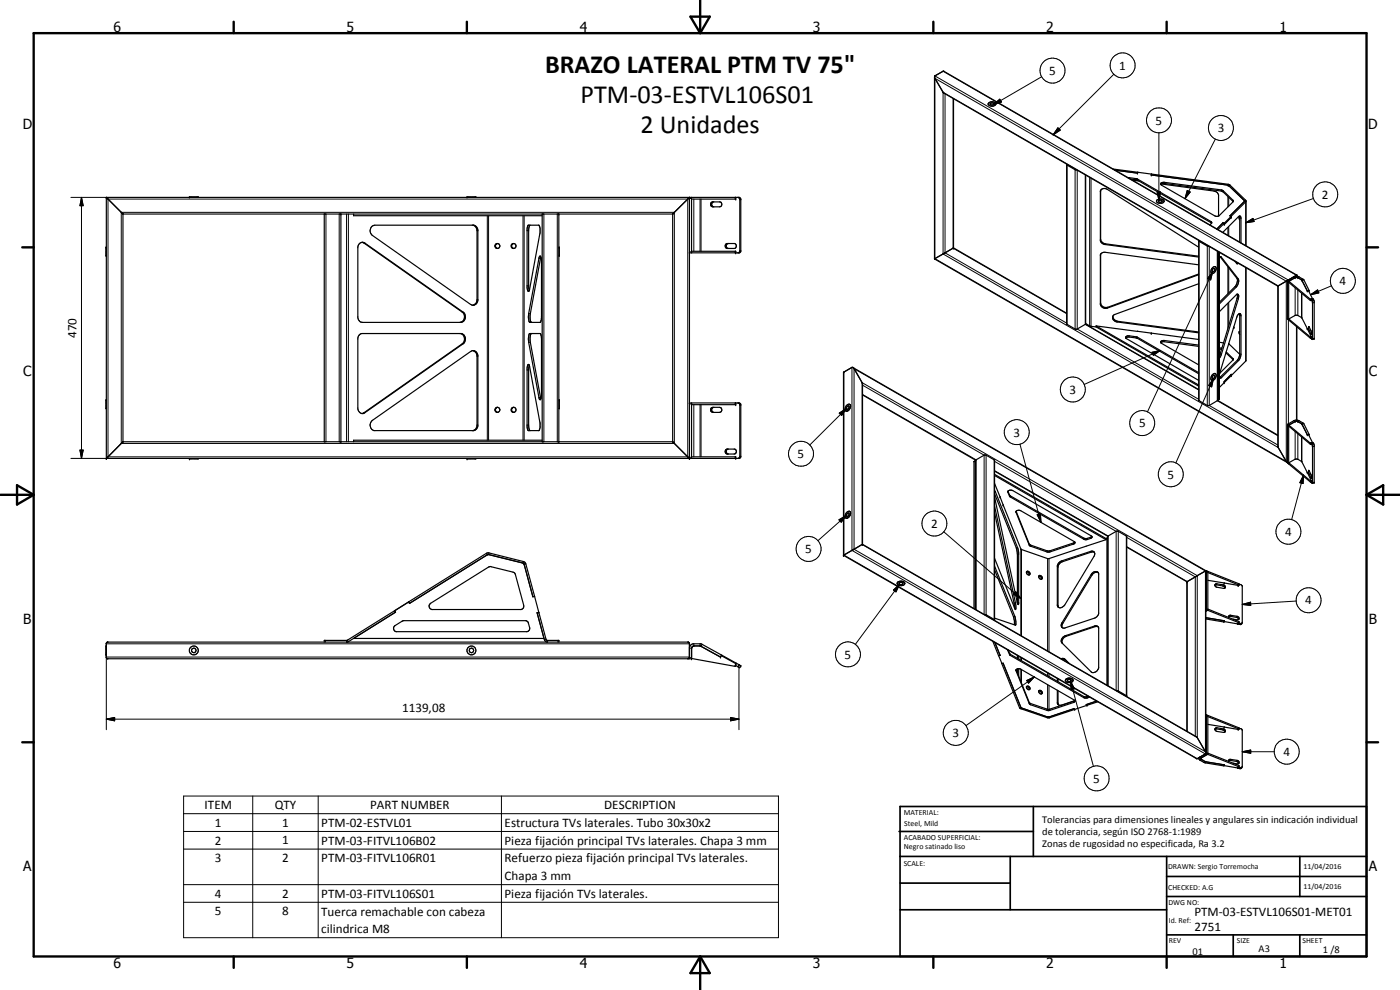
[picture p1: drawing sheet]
<svg xmlns="http://www.w3.org/2000/svg" width="420mm" height="297mm" viewBox="0 0 420 297" stroke-linecap="round" stroke-linejoin="round" font-family="sans-serif">
<g fill="none" stroke="#000" stroke-width=".35">
<path d="M280.5 23.3l2.7 4.6 100.3 58M286.2 29.6v44.8M296.6 31a1.34 1.34 0 0 1 2.3 .3 1.3 1.3 0 0 1-2.3-.2zM297.2 31a.57 .57 0 0 1 .6-.2 .57 .57 0 0 1 .4 .6 .57 .57 0 0 1-.6 .2 .57 .57 0 0 1-.4-.6zM31.9 59.2l5 5v68.4M31.9 59.2l190.1 .1 .3 .4v15.9l-.4 .3h-15M31.9 59.2v78.3M56.8 59.2h2.7M140.2 59.2h2.6M207.5 59.2v16.7M220.8 59.2v.5h-13.3M221.6 59.2l.4 .7v15.3l-.4 .7"/>
<path d="M320.1 49.4l2.6 1.5 .4 .1M320.1 49.3l.1 48M320.2 49.3h-.1M325.8 52.5v44.8M330.3 57.1l-.1 15.2 .4 .6 .7 .4 28.4 3.8M330.3 57.1a1.46 1.46 0 0 1 2-.3l27.4 17.4M330.4 57.1l-.1 14.7 .1 .5 .5 .5 .8 .4 28 3.7M334 50.7l34.6 4.6 .5 .2 4.9 4.8M334.6 51.1l6.8 .8v-.2M338.5 53.3l2.7 .3 22.2 12.9 .3 .3-.6 .7M339.2 53.7l2.2 .4 22.2 12.9M339.9 54.1l1.9 .2"/>
<path d="M341.4 51.7h.1M345.5 52.5l23 3M345.6 52.3l-.1 .2M345.6 52.2l-.1 .3M347.2 60a1.34 1.34 0 0 1 2.2 .5l-.2 .2a1.31 1.31 0 0 1-2.1-.4zM348.3 55l1.1-.3 17.1 2.3 .6 .2 3.1 3.1-4.3 4.4-1 .2-16.3-9.4zM348.4 55.4l1-.4 17.1 2.3 .6 .3 3 2.9M348.5 55.2l16.4 2.3 .4 .3 .4 .7v6.3M368.5 55.5l.2 .1M368.7 55.6l4.8 4.8M31.9 74.2v2.6M36.9 64.2h165"/>
<path d="M97.3 64.2v68.3M102.3 64.2v68.3M106.1 64.2v.5h56.6M108.7 72.7l30 20.9a1.8 1.8 0 0 1-.5 3.1h-29.4l-.7-.2-.7-1.2v-21.2a1.38 1.38 0 0 1 2.1-1.2l29.5 20.7a1.69 1.69 0 0 1 .6 1.9 1.69 1.69 0 0 1-1.6 1.2M111.5 68l1-.4h29.7l.5 .2 .7 1.2v21.2a1.44 1.44 0 0 1-2.1 1.2l-29.5-20.7a1.8 1.8 0 0 1-.3-2.7zM142 67.6a1.68 1.68 0 0 1 1.2 1.6v20.7a1.56 1.56 0 0 1-1.3 1.7M149.1 73.1a.75 .75 0 0 0-.6 .8 .75 .75 0 0 0 .8 .6M149.1 73.1a.75 .75 0 0 1 .9 .6 .75 .75 0 0 1-.7 .8M149.1 73.1a.75 .75 0 0 0-.4 .8 .75 .75 0 0 0 .6 .6M153.8 74.5h.4M153.8 74.4l.4 .1M154 73.1a.75 .75 0 0 1 .8 .6 .75 .75 0 0 1-.6 .8"/>
<path d="M154 73.1a.76 .76 0 0 0-.2 1.3M154 73.1a.76 .76 0 0 0-.6 .6 .76 .76 0 0 0 .4 .8M158.5 67.6h3.2l.4 .9v1.4l-3.4 17.5-.4-.3-.1-.7v-17.7zM159 67.6l-.3 1.4v17.1l.2 1.1M162 76.9a.73 .73 0 0 1 .5 1v18l-.4 .8h-3.1l-.2-.2-.2-1 .1-1.4zM162.3 77.1l-3.2 17.3v1.1l.4 1.2M162.7 64.2v68.3M167.7 64.2v68.3M167.7 74.2v2.6M201.9 64.2l5-5v78.3l-5-5M201.9 64.2v68.3M207.5 75.4h13.3v.5"/>
<path d="M213.4 60.7l2.7-.1a.76 .76 0 0 1 .5 .8 .76 .76 0 0 1-.6 .7l-2.2-.1a.78 .78 0 0 1-.4-1.3zM214.1 60.6a.77 .77 0 0 0-.5 .8 .77 .77 0 0 0 .6 .7M217.8 73.3l.3-.2h2.4a.79 .79 0 0 1 .5 .7 .79 .79 0 0 1-.5 .7h-2.4l-.4-.5zM218.5 73.1l-.2 .1a.8 .8 0 0 0 .2 1.3M280.4 77.7l.1-54.8 2.7-1.5 106 61.1M280.4 77.7l106 61.1-2.9-4.9v-48M280.4 77.7h.1M286.2 74.4l-5.7 3.3M286.2 74.4l33.9 19.6M330.3 76.2l.6-.4 .7-.1 28.1 3.8M330.3 76.2l-.1 15.2a1.68 1.68 0 0 0 2.1 1.1l27.4-10.1M330.4 76.2l-.1 14.7a1.56 1.56 0 0 0 2.1 1.3l27.3-10"/>
<path d="M347.8 60.1h.8a.45 .45 0 0 1-.4 .6 .45 .45 0 0 1-.4-.6zM359.7 72.2l2.6 1.6 .5 .1M359.7 72.3v47.8l2.8 1.6 3-1.6M359.8 72.3h.1M359.8 72.1l-.1 .1M365.5 75.4v44.7M365.7 75.5l-.1 44.4M366 75.7v43.9l-.4 .3M366 77.3l.3-.3 .3 .2 5 6.5 .2 .5-.3 1.1-.5 .8-5 5.1M366.2 77.1l5.1 6.5a2.85 2.85 0 0 1-.5 2.3l-4.8 4.8M367 69.7l4.7-4.7 .5-.1 .2 .6v7.4M367 66.8l.4 .2"/>
<path d="M367 66.9l-1.8 1.8M367 66.8v.1M367.4 67l-1.9 1.9M369.1 64.7v.1M369.1 64.7l.4 .2M369.1 64.8l.4 .1-2.1 2.1M369.5 64.9v.3l-2.1 2.2v-.4M370.6 78.4l.5 .6M371.3 78.8l-.2 .2M371.6 79h-.5M371.9 64.9l.2 7.7M372 65l-.2 .3 .3 .7"/>
<path d="M373.5 60.4l-4.4 4.4M373.5 60.3l-4.4 4.4M374 60.3l-4.5 4.6M374 60.3v13.4M320.2 97.3h.1M325.8 97.3l33.9 19.6M325.8 97.3l-2.6 1.5h-.4l-2.6-1.5M325.8 97.1l1.3 .7 1.9 .3M329 98.1l30.7 17.8M329 97.8l30.7 17.7M329 97.8v.3M329 97.8l12.4 1.6"/>
<path d="M334 94.8l.2 .9 1.2 .7 24.3 3.2M334 94.8a1.29 1.29 0 0 0 1.3 1.8l24.4 3.3M341.4 99.4l18.3 2.5M341.4 99.4h.1M359.7 85.1l-25.2 9.3-.5 .4M363.7 80.6l.3-.4a.65 .65 0 0 1 1 .1 .65 .65 0 0 1-.2 .9l-.2 .5a.65 .65 0 0 1-1 .3 .65 .65 0 0 1-.1-1zM363.9 80.8l.5-.3a.64 .64 0 0 1-.5 1zM364.7 80l.1 .1M366 93.5l5.2-5.2a.53 .53 0 0 1 .6 .2 .53 .53 0 0 1-.1 .7l-5.1 17.1-.6 1.1M370.2 98.2l.1 .1M370.3 98.1l-.1 .5M371.3 88.3v1.3l-5.3 17.2"/>
<path d="M371.9 94.1l.1 12.6-.7 1.4-5.3 5.2M372.1 99.4a.58 .58 0 0 0 0 1M374 80.3v27.8l-8 8.1M386.4 95.7v.1M386.4 95.8l.4 .2M386.4 84.1l-2.9 1.8M386.5 84.1l-.1 11.6M386.7 95.9h.1M386.8 84.4v11.7M386.8 84.8l6.5 5.4h.2v-.5M386.8 84.6l-.1 .1M386.8 96.1l6.5 5.4 .2-.1"/>
<path d="M386.8 84.4l6.5 5.4h.2M388.8 83.3l-1.8 1M388.9 83.3h.4M389.2 82.5l-2.5 1.5M389.2 82.9l-.7 .1-2.1 1.1M389.2 82.5v.4M389.2 98.1v27.9M389.2 82.9l.5 .1 1.6 1 1.6 3.2M389.5 83.3l1.2 .8M389.5 83.3l-.9 .1-1.8 1M390.7 84.1l1.6 3.2M392.3 87.3l.4-.1 1.2 2.4-.4 .1"/>
<path d="M392.8 98l.7 1.3v1.1l-.7-1.6zM392.8 98h.1M392.9 87.2v.3M392.9 87.2l-.6 .1M393.5 89.7l.6-.1 .3 .9v11.2l-.6 .2M393.5 89.7l.4 1.2v11M31.9 120v2.6M107.9 100.5l.6-.4h30a1.75 1.75 0 0 1 1.2 1.4 1.75 1.75 0 0 1-.7 1.7l-29.5 20.6a1.35 1.35 0 0 1-2.1-1.1v-21.3zM138.2 100.1a1.78 1.78 0 0 1 .5 3.1l-30 20.9M141.9 105.2l1 .8 .3 .8v20.8a1.62 1.62 0 0 1-1.2 1.6M158.5 109.4l.4 .4 3.2 17.1v1.4l-.4 .9h-3.2l-.3-1.1v-17.7zM158.9 109.6l-.2 1.1v17.1l.3 1.4"/>
<path d="M158.9 100.2l3.2-.1 .4 .8v18a.73 .73 0 0 1-.5 1l-3.3-17.2-.1-1.2zM159.4 100.1l-.3 2.1 3.2 17.5M167.7 120v2.6M256 110.3l105.9 60.9M258.9 118.5l33.9 19.6M337.9 101.4l.8-.3 2.7 .4 18.3 10.6M348.4 102.8l.8-.3 10.5 1.4M359.7 111.8l-18.3-10.6-2.5-.4-1 .2v.5l21.8 12.6M359.7 103.5l-10.3-1.3-1.1 .3 .3 .5 11.1 6.5M363.8 112.4l.4-.2a.65 .65 0 0 1 .9 .2 .65 .65 0 0 1-.3 .9l-.6 .7a.66 .66 0 0 1-.9-.2 .66 .66 0 0 1 .2-.9zM363.9 112.9l.5-.3a.63 .63 0 0 1 .1 .7 .63 .63 0 0 1-.6 .3zM364.7 112.1h.1"/>
<path d="M365.6 119.9h-.1M366 102.7l1.2 .2M366 104.4l.7 .1M366 104.7l.6 .1M366 112v.4M366 112l5.5-17.6a.48 .48 0 0 1 .7-.3 .48 .48 0 0 1 .2 .6l-.1 12.4-.5 .9-5.3 5.4h-.3l-.2-.3M367.9 105.9l2.2 2.1M368 105.6l2.1 2.1v.2M368.8 103.1l3.3 3.2M369.5 112.7v-.4l-2.1 2.2v.3M370.1 107.9l-4.1 4.1M393.5 101.1h-.2l-6.5-5.4 2.3-1.1 1.6 .7 2.8 5.7v.4"/>
<path d="M393.5 101.4l.4 .5M36.9 132.6l-5 4.9M36.9 132.5h165M56.8 137.5h2.7M111.6 126.3l29.7-20.8a1.39 1.39 0 0 1 2.1 1.1v21.2l-.7 1.2-.5 .2h-29.9a1.78 1.78 0 0 1-.7-2.9zM140.2 137.5h2.6M149.3 122.2a.75 .75 0 0 0-.7 .7 .75 .75 0 0 0 .5 .8M149.3 122.2a.75 .75 0 0 1 .7 .9 .75 .75 0 0 1-.9 .6M149.3 122.2a.77 .77 0 0 0-.6 .7 .77 .77 0 0 0 .4 .8M154.2 122.2a.75 .75 0 0 0-.8 .7 .75 .75 0 0 0 .6 .8M154.2 122.2a.75 .75 0 0 1 .6 .9 .75 .75 0 0 1-.8 .6M154.2 122.2a.77 .77 0 0 0-.7 .7 .77 .77 0 0 0 .5 .8"/>
<path d="M162.7 132.1h-56.6v.4M206.9 120.9h15l.4 .3v15.9l-.1 .3-.3 .1h-190M207.5 120.9v16.6M207.5 137.1h13.3v.4M213.4 122.4l.5-.2h2.1a.77 .77 0 0 1 .6 .8 .77 .77 0 0 1-.6 .7l-2.4-.1-.3-.4zM214.2 122.2a.77 .77 0 0 0-.6 .8 .77 .77 0 0 0 .6 .7M217.8 134.9l.3-.2h2.4a.77 .77 0 0 1 .5 .9 .77 .77 0 0 1-.7 .6h-2a.79 .79 0 0 1-.5-1.3zM218.5 134.7a.76 .76 0 0 0-.6 .8 .76 .76 0 0 0 .7 .7M220.8 120.9v.5h-13.3M221.6 120.9l.4 .6v15.4l-.4 .6M253.8 123.3h.1M254.3 121.9l.2-.1a.51 .51 0 0 1 .2 .7 .51 .51 0 0 1-.7 .2z"/>
<path d="M254.9 121.3a1.28 1.28 0 0 1-.7 2h-.3M255 121.3a1.26 1.26 0 0 0-1.2 .7 1.26 1.26 0 0 0 .1 1.3M292.7 138.3l-.1 44.5M292.7 138.3h.1M292.7 138.3l-.4 .2v44.1M292.8 138.1l2.6-1.6 .5 .1 2.6 1.5v48M292.8 138.1v44.8M365.5 120.1l18 10.5M386.7 139l.1 .1M386.8 127.7l-.1 .1M386.8 127.6v11.6l6.6 5.5 .1-.5-2.8-5.7-1.6-.8-2.3 1.2 6.5 5.4M386.8 127.9l6.5 5.4 .2-.5"/>
<path d="M386.8 127.6l6.5 5.4 .2-.1M388.7 126.5l-1.7 1M388.7 126.5l-1.9 1.1M389.2 126l-.9 .2-1.9 1.3v11.4l.4 .2M389.2 126l2 1 1.7 3.3M389.3 126.4l-.6 .1M389.3 126.4l.2 .1M389.5 126.5l1.2 .7M390.7 127.2l1.6 3.2M392.3 130.4h.4l1.2 2.4h-.4M392.9 130.3v.4M392.9 130.3l-.6 .1"/>
<path d="M393.5 132.8h.6l.3 .8v11.3l-.6 .1M393.5 132.8l.4 1.2-.1 11M253.8 155.4h.1M254 153.9l.5-.4a.62 .62 0 0 1 .7 .2 .62 .62 0 0 1-.1 .8 .87 .87 0 0 1-.5 .8 .87 .87 0 0 1-1-.1v-.6zM254.2 154.2l.3-.3a.52 .52 0 0 1 .3 .6 .52 .52 0 0 1-.5 .4l-.3-.1zM255 153.4v.1M298.5 151.8l6.2 29.1 .1 2-6.3-15.4M298.5 141.4l34 19.5M298.5 148.2l6.6 16.6 .2 1.5v14.5M298.5 147.4l.2 .2 6.9 17.4v16.4l-.3-.6-6.8-31.7M298.5 153.8l5.8 27.1 .1 1.5M298.5 142.7l33.4 19.2"/>
<path d="M298.5 142.3l33.4 19.3M298.5 145l1.6 4.1M300.1 149.1h.1M300.1 149.1l6.3 15.7 8 2.8M302.5 147.4l.7 1.4 22.1 12.7h1l1.4-.5M302.6 147.3l.5-.2 .8 .1 23.6 13.6 .2 .4-.4 .3a1.91 1.91 0 0 1-2 .3l-22.1-12.7-.7-1.4zM305 153.4l4.1 10.1 5.6 1.9 7.9-2.8M305 153.3l.8-.2 .6 .1 16 9.3 .2 .4-.2 .3-7.5 2.5-.7-.1-5.1-1.8-4.2-10.1zM392.8 141.1l.6 1.3 .2 1.1-.8-1.5zM393.3 144.3h.1M393.5 144.5l.3 .5M393.5 144.3h-.1"/>
<path d="M146.3 166.5l-23.4 14.6M146.5 166.4l-.2 .1M146.5 166.4l10.6 2.6M146.5 166.4l10.5 2.6M157.1 169l.2 .2M157.3 169.2v.1M157.3 169.3l2.6 9.8 .5-.2M160.4 178.9l1.3 4.8M160.4 178.9l-2.6-9.7-.3-.5-11-2.8-.5 .1-23.4 14.6M253.1 166.6l106 61 2.7-1.4 .3-.4v-11.2l-.2-.1M258.9 163.3v-48.2l-2.6-4.5-.6-.4-2.6 1.6v54.8M258.9 163.3l100.1 57.7 2.9 4.7"/>
<path d="M258.9 163.3l-5.8 3.3M269.6 174.6a1.12 1.12 0 0 1 1.1-.2 1.12 1.12 0 0 1 .8 .9 1.37 1.37 0 0 1-2.2-.3zM269.8 175a.59 .59 0 0 1 .6-.3 .59 .59 0 0 1 .5 .5l-.8 .2zM298.5 170.9l5.7 14.1 .2 2.5M298.5 169.8l6.1 15.2 .3 2.4-.2 .2-6.2-2.1M308 171.6l.7 .2 .2 .7M308.1 171.5a.63 .63 0 0 1 .8 .2 .63 .63 0 0 1 0 .8 .74 .74 0 0 1-.8-1zM311.7 172.9l.1-.1a.67 .67 0 0 1 .8 .1 .67 .67 0 0 1 .1 .8l-.2 .1M311.7 172.9l.7 .2 .2 .7M311.7 172.9a.8 .8 0 0 0 .8 .9M317.7 169l.8-.7 8.8-2.9a.88 .88 0 0 1 1.1 .2 .88 .88 0 0 1 .1 1.1l-8.9 14.8a1.35 1.35 0 0 1-2.2 .4l-.1-12.2zM322.3 165.1l-7.5 2.5"/>
<path d="M327.6 172.1a1.22 1.22 0 0 1 2.1 0v12l-.2 .5-1 .9-8.8 2.9a.91 .91 0 0 1-1.2-.4 .91 .91 0 0 1 .2-1.1zM328.4 165.7h-.9l-9 3-.8 .7-.2 .5 .2 12.3M329.6 171.8a1.44 1.44 0 0 0-1.9 .8l-8.9 14.7v1M331.9 161.9l-9.6 3.2M331.9 161.6v.3M332.4 160.9v44.8M332.4 161.4l-.5 .2M332.5 160.9h-.1M332.6 160.8l2.8-1.5 2.7 1.6v48.1M332.6 160.8l-.1 .1M338.1 164.2l18.1 10.3M356.2 174.5v44.9"/>
<path d="M361.8 171.3l-5.6 3.2M361.8 171.3h.1M361.9 171.2l-.1 .1M361.9 171.2v54.9M361.9 171.2h.1M362 171.2l.4 .3M362 171.2l.1 11.4-.2 .3M362.4 171.4l9.4 3.7v.5l-4.4-.7M362.4 171.5v11.5M362.4 171.4v.1M362.4 171.4h.1M362.5 171.8l9.3 3.7"/>
<path d="M362.5 174.1l4.9 .8M364.6 175.6l2.5 .3 .5 .5M364.6 175.4l.6-.2 1.9 .3a.53 .53 0 0 1 .6 .5 .53 .53 0 0 1-.6 .5l-2.1-.4-.4-.3zM367.4 174.9h.1M371.8 175.5h.1M371.8 175.3l.6 .1 .4 .4v11.1M31.9 193.8v2.7M106.1 191.6h57.2M118.4 187.8l2.7-1.6h36.7l.7 .5 .5 1.8-.2 .6-.6 .4h-39.3a1.02 1.02 0 0 1-.5-1.7zM118.4 183.3l.3 .4M118.7 183.6v.1M118.7 183.7l-14.5 9"/>
<path d="M122.6 180.6l-4.2 2.7 .3 .4M122.6 180.6l.3 .4M122.9 181.1l-.3-.5-18.4 11.6h-6.9v.5M122.9 181h.1M129.1 181.2l17.5-11.1 .6-.1 6.8 1.7 .5 .3 2.7 9.6-.1 .7-.7 .6h-26.9a1.05 1.05 0 0 1-.4-1.7zM161.7 183.7l2.2 8.2 .3 .3h3.5v.5M161.7 183.7l-.5 .2 2.2 8 .7 .8M206.9 194.2l.4-.7 .7-.3h2.5l10.5 5.8M208.4 193.8l-.6 .3-.3 .5M210 193.8h.2M210.2 193.8h-2l-.4 .2-.3 .5v3.2h-.6v-4.7l-.4-.3h-174.2l-.4 .3v4.3l.4 .4h174.2l.4-.4M210.2 193.8l6 3.3"/>
<path d="M216.2 197.1l.3-.4 4.4 2.5-.1 .7-13.3-2.3M216.6 196.6l-.4 .5M221 199l1.3 .8-.3 .5-1.3-.7zM295.5 184.4h.4l2.6 1.6M298 192.4l1.7 4.3 .4-.1M298.6 192.8l1.5 3.8M299.7 196.7h.1M299.7 196.7l1 2.4 .4-.1M300.1 196.6h.1M300.1 196.6l-.4 .1M300.6 199.1l5.6 13.5 8.7 2.8 11.3-3.8M300.6 199.1h.1"/>
<path d="M301.1 199v.1M301.1 199.1h-.5M301.1 199.1l5.3 13.2M301.1 199l5.3 13.3M302.5 195l.6 1.6 22.2 12.7 .8 .2 1-.3M302.6 195.1l.6 1.2 22.1 12.7 .8 .1 .6-.1M305.3 196.6v.9M305.7 196.9v.8M318.5 197.7h.9l1.3 1.3M318.8 197.8h.6l.4 .2M319 191.2l.7-.4 9-3.1 .8 .3 .2 .3v12.1a1.61 1.61 0 0 1-2.2 1.2l-8.8-8.7-.2-.6zM329.6 188.1l-.9-.1-8.8 2.9a1.55 1.55 0 0 0-1 2.2"/>
<path d="M361.9 183.4l.5-.4zM361.9 185.7l5.3 .9 .2-.3M361.9 185.3l5.5 1M362.4 183v.1M362.4 183.1l9.4 3.8M362.5 182.8l9.3 3.7M367.4 186.3l-.1 .2 4.2 .7M368.7 185l.5-.1 1.9 .4 .4 .2 .2 .4M368.8 185.3v-.5l.3-.2 2.2 .3a.54 .54 0 0 1 .6 .5 .54 .54 0 0 1-.6 .6l-1.3-.2M371.4 187.2v.1M371.6 186.9l-.2 .4M371.8 186.5h.1"/>
<path d="M371.8 186.5v.4h-.2M372.8 186.9l-.5 .5-.9-.1M372.8 186.9l-.2 .2-1-.2M305 201l4.1 10 5.8 1.9 7.7-2.7M305 200.9l.5-.2 .9 .1 16 9.2 .2 .5-7.9 2.7-5.4-1.7-.4-.4-4-9.8zM305.3 200.7v1.2M305.7 200.7v2.2M306.4 212.3l8 2.8M308 206.1l.7 .2 .2 .6M308.1 206a.61 .61 0 0 1 .8 .1 .61 .61 0 0 1 0 .8l-.8-.4zM311.7 207.3a.6 .6 0 0 1 .9 0 .6 .6 0 0 1-.1 .9h-.3l-.4-.4zM311.7 207.3l.7 .3 .2 .6"/>
<path d="M314.4 215.1h.4M317.3 203.6v.8M317.3 207.1v3.9l.4 .5M317.5 203.7v.8M317.5 207.2l.2 4.3M319.8 204a1.32 1.32 0 0 1 2.2 .2 1.32 1.32 0 0 1-2.3-.1zM320.4 204a.69 .69 0 0 1 1.1 .2l-.9 .3zM322.3 212.6l.2 .3-.2-.3-7.8 2.5M322.5 210.2l-4 1.4-.8-.1M326.5 208.9l-.7 .2M329.1 210.4l-3.1 1 .2 .2M329.5 210.6l-3.3 1"/>
<path d="M335.1 207.3h.5l2.5 1.5M362 214.5l.4 .2M362.4 214.7v11.6M362.4 214.6v.1M362.4 214.6l9.4 3.8M362.5 215l9.3 3.7M362.5 217.3l4.9 .8M364.6 218.9l.4-.5 2.1 .3a.59 .59 0 0 1 .5 .9M364.6 218.8l.5-.1 1.9 .3 .6 .6M364.6 218.9l.6 .6 1.9 .3 .5-.2M367.4 218.1l4.2 .8M367.4 218.1h.1"/>
<path d="M371.6 218.8v.1M371.8 218.4h.1M371.8 218.7h.1M371.8 218.4l-.2 .5M371.8 218.5l.6 .2 .4 .3v11l-.4 .3-.8-.1M359.8 227.3l.3 .8 1.5 .8 5.6 .9 .2-.3M359.9 227.4l-.1 .1M360.5 227.5v.3M360.5 227.8l1.1 .7M361.6 228.5l5.8 1M361.9 226.2l-2 1.2M362.4 226.3l-1.9 1.1"/>
<path d="M362.4 226.3l-1.9 1.2M362.4 226.3l9.4 3.7M362.4 226.2v.1M362.5 226l9.3 3.7v.5h-.2M367.3 229.7l4.2 .7M367.3 229.7h.1M367.4 229.5l-.1 .2M368.7 228.2l2.4 .3 .4 .2 .2 .4M368.8 228.5l-.1-.3 .3-.4 2.3 .3a.54 .54 0 0 1 .5 .5 .54 .54 0 0 1-.4 .6l-1.4-.2M371.4 230.4v.1M371.6 230.2l-.2 .3M371.8 230h.1"/>
<path d="M372.8 230.1l-.5 .5-.9-.1"/>
<circle cx="58.1" cy="195.2" r="1.33"/>
<circle cx="58.2" cy="195.1" r=".67"/>
<circle cx="141.5" cy="195.1" r="1.35"/>
<circle cx="141.5" cy="195.2" r=".67"/>
</g>
<g fill="none" stroke="#000" stroke-width=".3">
<path d="M280.6 23.5l105.4 60.9v54.1l-105.4-60.9zM280.6 22.8l106.1 61.2M283 27.7l100.6 58.1v48.5l-100.6-58.1zM283 21.4l106.1 61.2v.3M283.6 28.2v47.7l36.5 21M286 29.6v44.9l34.1 19.6M298.1 31.4l1.9-1.6 .6 .8zM312.6 23l-14.5 8.4M317.5 38.4l.7 .6-2.2 1.5zM334.3 22.3l-18.3 18.2M347.8 39.9v20.2M21.3 59.2h10.6"/>
<path d="M24.5 59.2l.5 2.5h-1zM24.5 59.2v78.3M32.4 59.7h174v77.4h-174zM206.9 59.6h.6M208.2 59.7v15.7M210.1 59.7v15.7M210.4 59.7v15.7M220.6 59.2v.5M222 59.9h.3M320.2 49.5v47.8M322.7 50.9v47.8M323.3 51.1v47.6l36.4 21.1"/>
<path d="M325.7 52.5v44.8l34 19.7M327 53.3v44.5M327.4 53.5v44.4M330.3 57.3l-.1 .2M338.9 53.3v.2M340.9 53.6v.3M341.4 53.7v.4M347.3 57.6h1l-.5 2.5zM349.4 54.7v.3M356.3 57.1l.9 .5-1.6 2zM364.7 41.7l-9.1 17.9M366.5 57v.3"/>
<path d="M367.1 57.2v.4M368.5 55.5h.1M368.5 59v3.1M368.6 55.3l-.1 .2M368.8 55.7h.1M368.8 59.2v2.6M369.1 55.5l-.3 .2M394.2 59.6l-20.4 7.2M36.4 63.7h166v69.4h-166zM97.8 64.2v68.3M101.8 64.2v68.3M104 64.2v68.3"/>
<path d="M104.6 64.2v68.3M109.3 72.9h.2M143.2 69.2h.2M146.3 64.7v67.4M146.6 64.7v67.4M157 64.7v67.4M157.3 64.7v67.4M158.2 69.2h.5M161.7 77.5h.5M163.2 64.2v68.3M167.2 64.2v68.3M206.9 75.6h.6"/>
<path d="M220.6 75.4v.5M222 75.2h.3M330.3 76.5l-.1 .2M330.3 71.8l-.1 .2M331.7 73.2l-.1 .2M359.9 72.4v47.8M362.3 73.8v47.9M362.9 74v47.7l20.6 11.8M363.4 66.5v.3M365.3 75.4v44.8l18.2 10.5M366.3 77.1l.3 .1M368.5 68.2v2.4"/>
<path d="M368.8 67.9v2.8M370 60.1v.3M372.1 65.4l.3 .1M373.5 60.5l.3 .1v13.1M373.8 66.8l2.2-1.3 .4 1zM373.8 60.1l-.3 .1M138.7 93.6h.3M143.2 89.9h.2M158.2 85.8h.5M158.7 94.1h.5M330.3 90.9l-.1 .3M332.4 92.2l-.1 .3"/>
<path d="M335.4 96.4l-.1 .2M363.9 81.5l-.6 2.5-.9-.4zM363.9 81.5l-19.5 42.1M366 91.2h.1M368.5 80.1v8M368.5 91v7.6M368.8 80.4v7.5M368.8 90.7v7M370.7 86l.3 .1M371.3 89.6l.3 .1M371.3 83.6l.3 .1M372.1 94.6l.3 .1"/>
<path d="M373.8 80.3v28.1M386.4 84.5l.3 .2M386.4 95.6l.3 .3M386.5 84.1l.5 .2M386.7 95.9v31.3M388.3 83.1l.4 .2M388.7 83.3h.1M388.7 86.3v8.4M389.1 98v28M389.5 83.3h.1M389.5 87v7.7M389.9 83.1l-.4 .2"/>
<path d="M390.6 83.9h.1M390.6 87.9v7.4M390.7 84.1h.1M390.7 88.1v7.4M391 83.7l-.4 .2M391.3 84l-.6 .1M393.3 89.8v.4M393.3 88.4l2.1-1.4 .4 .9zM393.3 99.1h-.4M394.3 90l-.6 .1M394.4 90.8l-.5 .1M399.6 85.8l-6.3 2.6"/>
<path d="M138.7 103.2h.3M143.2 106.8h.2M158.2 111h.5M158.7 102.7h.5M161.7 119.3h.5M253.3 111.6v54.9l106 61.1M255.7 110.2v54.9l106.1 61.1M256.3 110.6l105.5 60.7v54.3l-105.5-60.8zM258.7 114.8l100.6 57.9v48.6l-100.6-57.9zM258.9 115.6l36.4 21v47.7M258.9 118.4l34 19.6v44.9M338.9 100.8v.3"/>
<path d="M340.9 101v.4M341.4 101.2v.3M345.7 105.7l2.5-.5-2.1 1.4zM348.2 105.2l-22.8 10.2M349.4 102.2v.3M364.2 113.6l-.6 2.5-.9-.4zM364.2 113.6l-11.3 25.3M366 119.6l-.3 .2M366.2 106.2l.4 .1M366.3 113.1l.3 .1M366.5 104.4v.4M368.8 103.1h.1"/>
<path d="M370 107.6v.3M371.3 108.1l.4 .1M372.1 106.2l.3 .1M393.3 101.1v.4M393.6 100.2h-.2M394.4 101.5l-.5 .1M21.3 137.5h10.6M24 135h1l-.5 2.5zM109.3 123.8h.2M143.2 127.6h.2M158.2 127.6h.5M206.9 121.2h.6"/>
<path d="M206.9 137.2h.6M208.2 121.4v15.7M210.1 121.4v15.7M210.4 121.4v15.7M220.6 120.9v.5M220.6 137.1v.4M222 121.5h.3M222 136.9h.3M251.9 124l2.1-1.4-1.4 2zM254 122.6l-11 10.9M255 121.3a1.31 1.31 0 0 1-1.1 2M292.6 138.4l-.3 .2"/>
<path d="M295.9 136.6v47.8M298.4 138v47.8M298.5 138.4l36.5 21v47.8M306.1 133.3l6.3 23.4M386.4 127.6l.3 .2M386.4 138.8l.3 .2M386.5 127.3l.5 .2M388.3 126.2l.4 .3M388.7 126.5h.1M388.7 129.5v8.3M389.5 126.5h.1M389.5 130.2v7.6"/>
<path d="M389.9 126.2l-.4 .3M390.6 127.1h.1M390.6 131.1v7.3M390.7 131.2v7.4M391 126.9l-.4 .2M391.3 127.2l-.6 .1M393.3 133v.3M394.3 133.2l-.6 .1M394.4 133.9l-.5 .1M251.8 156l2.2-1.4-1.5 2.1zM254 154.6l-8.5 7.6M255 153.5a1.3 1.3 0 0 1-1.1 1.9"/>
<path d="M283.2 159.6l23.2 20M298.5 141.2l34.1 19.6v45M298.7 147.6h-.2M302.5 147.4v.3M303 148.5v.4M303.2 148.8v.3M304.9 153.5v.2M311.3 154.4l.9-.2 .2 2.5zM335.6 159.4v47.9M391.2 142.5l-.1 2.6-1-.3zM391.2 142.5l-3.6 13.4M393.3 144.3v.3"/>
<path d="M393.3 142.2l-.4 .1M393.4 143.4h.2M394.4 144.7l-.5 .1M146 166l.3 .5M146.8 165.9l-.2 .5M157.1 168.5l-.1 .5M157.8 169.2l-.5 .1M268.1 177l1.9-1.7-1.1 2.3zM269.3 175a1.32 1.32 0 0 1 2.3 0M270 175.3l-13.3 18M304.8 177.5l1.6 2.1-2.2-1.3zM305.4 164.3l-.4 .1"/>
<path d="M305.7 166.3h-.4M306.4 164.7v26M306.6 164.9v25.9M308.9 163.2v.4M309.3 163.5v.4M314.2 165.3v.3M315.1 165.3v.3M317.3 169.9l.2 .2M318.5 168.3l.3 .3M322.2 162.9v.3M325.3 161.5v.3M326.3 161.5v.4"/>
<path d="M327.3 165.4l.2 .3M327.3 161.2v.3M327.5 172.4l.2 .2M332.2 161.5v44M338 160.8v47.9M338.1 161.2l20.6 11.9v47.8M338.1 164l18.2 10.5v45M362.1 171.4l.4 .2M365.2 175.2l-.1 .3M367.1 175.5l-.1 .3M371.8 175.1v.4M31.9 193.2h175"/>
<path d="M97.7 192.2v.5M104 192.2v.5M104.3 192.1l.3 .4M163.9 191.8l-.5 .1M164.3 192.2v.5M167.4 192.2v.5M206.9 197.1h-175v21.8M206.9 197.3h.6M206.9 194.5h.6M208.2 193.2v.6M210.1 193.2v.6M210.7 193.3l-.3 .6"/>
<path d="M302.5 195v.2M303 196v.4M303.2 196.3v.3M304.6 185h-.4M304.7 180.9h-.4M305.7 180.8h-.4M306.4 197.3v.8M306.6 197.4v.8M314.4 195.3v-27.7h.4v28M317.3 181.5l.2 .2M318.7 186.9l.2 .2M319.6 197.8l.2 .2"/>
<path d="M319.7 190.8l.2 .1M328.5 187.8l.2 .2M361.9 185.3h.1M361.9 185.3v.1M361.9 183l.4 .2M362.1 182.6l.4 .2M369.3 184.6l-.1 .3M371.3 184.9l-.2 .4M371.8 186.5v.3M372.3 187.1l-.2 .3M372.8 181.4l2.5-.7 .1 1zM389 180.3l-16.2 1.1"/>
<path d="M31.9 215.8l2.5-.5v1zM31.9 215.8h189.9M219.2 215.3l2.6 .5-2.6 .5zM221.4 200l.4-.6v19.5M304.9 201v.3M306.4 212.2l-.4 .1M306.4 200.8v3.8M306.6 212.4h.1M306.6 212.4l-.2 .2M306.6 200.9v4.1M308.1 204.2l2.3-1.1-1.7 1.9zM308.9 210.8v.3"/>
<path d="M309.3 211.1v.4M310.4 203.1l-20.5 14.6M314.2 212.8v.3M314.4 215.1l-.2 .2M314.4 201.9v.8M314.4 205.4v7.5M314.8 215.1l.2 .2M314.8 202.1v.9M314.8 205.7v7.2M315.1 212.8v.3M317.3 210.8l.2 .2M319.7 204.1a1.32 1.32 0 0 1 2.3 0"/>
<path d="M321.3 204.4l1.1 2.3-.9 .2zM321.3 204.4l6.9 25.6M322.2 210.4v.4M325.3 209v.3M326.3 209.1v.3M362.1 214.6l.4 .2M365.2 218.4l-.1 .3M367.1 218.7l-.1 .3M371.8 218.4v.3M55.1 238.8h178.5v42.5h-178.5zM75.8 238.8v42.5M95.5 238.8v42.5"/>
<path d="M150.5 238.8v42.5M360.1 227.2l.4 .2M360.5 227.8h.1M360.5 227.8l-.4 .3M361.6 228.5h.1M361.6 228.5l-.3 .2M361.9 226.2l.4 .2M361.9 228.6l-.2 .3M362.1 225.8l.4 .3M369.3 227.8l-.1 .3M371.3 228.1l-.2 .4M371.8 229.7v.3"/>
<path d="M372.3 230.3l-.2 .3M372.8 225.6l2.6-.6v1zM372.8 225.6h9.6M55.1 244.1h178.5M55.1 249.5h178.5M55.1 254.8h178.5M55.1 265.4h178.5M55.1 270.7h178.5"/>
<circle cx="336.9" cy="19.6" r="3.7"/>
<circle cx="315.9" cy="21.2" r="3.8"/>
<circle cx="347.8" cy="36.1" r="3.8"/>
<circle cx="366.4" cy="38.4" r="3.8"/>
<circle cx="397.7" cy="58.3" r="3.8"/>
<circle cx="403" cy="84.3" r="3.8"/>
<circle cx="322" cy="116.8" r="3.8"/>
<circle cx="240.4" cy="136.2" r="3.8"/>
<circle cx="305.1" cy="129.7" r="3.7"/>
<circle cx="342.8" cy="127" r="3.8"/>
<circle cx="280.4" cy="157.1" r="3.8"/>
<circle cx="351.4" cy="142.3" r="3.7"/>
<circle cx="386.7" cy="159.5" r="3.8"/>
<circle cx="242.7" cy="164.7" r="3.8"/>
<circle cx="254.5" cy="196.3" r="3.8"/>
<circle cx="392.7" cy="180.1" r="3.7"/>
<circle cx="286.8" cy="219.9" r="3.8"/>
<circle cx="329.1" cy="233.5" r="3.8"/>
<circle cx="386.2" cy="225.5" r="3.8"/>
</g>
<g fill="#000">
<circle cx="31.9" cy="59.2" r=".18"/>
<circle cx="56.8" cy="59.1" r=".18"/>
<circle cx="140.2" cy="59.1" r=".18"/>
<circle cx="206.9" cy="59.2" r=".18"/>
<circle cx="220.8" cy="59.2" r=".18"/>
<circle cx="220.8" cy="59.7" r=".18"/>
<circle cx="341.4" cy="51.9" r=".18"/>
<circle cx="345.5" cy="52.5" r=".18"/>
<circle cx="31.8" cy="74.2" r=".18"/>
<circle cx="102.3" cy="64.2" r=".18"/>
<circle cx="167.7" cy="64.2" r=".18"/>
<circle cx="167.8" cy="74.2" r=".18"/>
<circle cx="206.9" cy="75.9" r=".18"/>
<circle cx="220.8" cy="75.4" r=".18"/>
<circle cx="220.8" cy="75.9" r=".18"/>
<circle cx="286.2" cy="74.4" r=".18"/>
<circle cx="367.4" cy="67.4" r=".18"/>
<circle cx="369.5" cy="65.2" r=".18"/>
<circle cx="345.5" cy="99.9" r=".18"/>
<circle cx="366" cy="91.2" r=".18"/>
<circle cx="366" cy="93.5" r=".18"/>
<circle cx="389.2" cy="82.5" r=".18"/>
<circle cx="392.3" cy="87.3" r=".18"/>
<circle cx="392.3" cy="98.6" r=".18"/>
<circle cx="393.5" cy="89.7" r=".18"/>
<circle cx="393.9" cy="89.6" r=".18"/>
<circle cx="367.4" cy="114.8" r=".18"/>
<circle cx="368.8" cy="103.1" r=".18"/>
<circle cx="369.5" cy="112.7" r=".18"/>
<circle cx="393.5" cy="101" r=".18"/>
<circle cx="31.9" cy="137.5" r=".18"/>
<circle cx="56.8" cy="137.7" r=".18"/>
<circle cx="102.3" cy="132.5" r=".18"/>
<circle cx="140.2" cy="137.7" r=".18"/>
<circle cx="167.7" cy="132.5" r=".18"/>
<circle cx="206.9" cy="137.5" r=".18"/>
<circle cx="206.9" cy="120.9" r=".18"/>
<circle cx="220.8" cy="137.5" r=".18"/>
<circle cx="220.8" cy="120.9" r=".18"/>
<circle cx="220.8" cy="121.4" r=".18"/>
<circle cx="220.8" cy="137.1" r=".18"/>
<circle cx="392.3" cy="130.4" r=".18"/>
<circle cx="393.9" cy="132.8" r=".18"/>
<circle cx="300.1" cy="149.1" r=".18"/>
<circle cx="301.1" cy="151.5" r=".18"/>
<circle cx="392.3" cy="141.8" r=".18"/>
<circle cx="392.8" cy="141.1" r=".18"/>
<circle cx="393.5" cy="144.2" r=".18"/>
<circle cx="253.1" cy="166.6" r=".18"/>
<circle cx="258.9" cy="163.3" r=".18"/>
<circle cx="356.2" cy="174.5" r=".18"/>
<circle cx="367.4" cy="174.9" r=".18"/>
<circle cx="371.6" cy="175.6" r=".18"/>
<circle cx="371.8" cy="175.2" r=".18"/>
<circle cx="31.8" cy="196.5" r=".18"/>
<circle cx="161.7" cy="183.7" r=".18"/>
<circle cx="167.7" cy="192.2" r=".18"/>
<circle cx="207.5" cy="197.7" r=".18"/>
<circle cx="216.2" cy="197.1" r=".18"/>
<circle cx="220.7" cy="199.6" r=".18"/>
<circle cx="222.3" cy="199.8" r=".18"/>
<circle cx="305.3" cy="180.8" r=".18"/>
<circle cx="361.9" cy="185.3" r=".18"/>
<circle cx="367.3" cy="186.5" r=".18"/>
<circle cx="367.4" cy="186.3" r=".18"/>
<circle cx="371.6" cy="186.9" r=".18"/>
<circle cx="322.5" cy="212.9" r=".18"/>
<circle cx="326.2" cy="211.6" r=".18"/>
<circle cx="367.4" cy="218.1" r=".18"/>
<circle cx="371.6" cy="218.9" r=".18"/>
<circle cx="367.4" cy="229.5" r=".18"/>
<circle cx="371.6" cy="230.2" r=".18"/>
</g>
<g fill="none" stroke="#000" stroke-width=".71">
<path d="M10.1 9.9h400v277.1h-400zM70.1 6.5v3.4M140.1 6.5v3.4M207.2 5h5.8l-2.9 4.9zM210.1 0v9.9M280.1 6.5v3.4M350.1 6.5v3.4M6.7 74.2h3.4M410.1 74.2h3.5M.1 148.5h10M5.1 145.6l5 2.9-5 2.9zM410.1 148.5h10"/>
<path d="M410.1 148.5l5-2.9v5.8zM6.7 222.7h3.4M410.1 222.7h3.5M70.1 287v3.4M140.1 287v3.4M210.1 287v10M210.1 287l2.9 5h-5.8zM280.1 287v3.4M350.1 287v3.4"/>
</g>
<g fill="none" stroke="#000" stroke-width=".51">
<path d="M269.8 249.5h40.3M270.1 242h140v45h-140zM270.1 257h140M303.2 257v16M310.1 242v15M350.1 257v30M390.1 257v12M270.1 265h33.1M270.1 273h80M350.1 269h60M350.1 263h60M350.1 280.5h60"/>
<path d="M370.1 280.5v6.5M390.1 280.5v6.5"/>
</g>
<g fill="#000">
<path d="M298.1 31.4l1.9-1.6 .6 .8zM317.5 38.4l.7 .6-2.2 1.5zM347.3 57.6h1l-.5 2.5zM356.3 57.1l.9 .5-1.6 2zM24.5 59.2l.5 2.5h-1zM373.8 66.8l2.2-1.3 .4 1zM363.9 81.5l-.6 2.5-.9-.4zM393.3 88.4l2.1-1.4 .4 .9zM345.7 105.7l2.5-.5-2.1 1.4zM364.2 113.6l-.6 2.5-.9-.4zM24 135h1l-.5 2.5zM251.9 124l2.1-1.4-1.4 2z"/>
<path d="M251.8 156l2.2-1.4-1.5 2.1zM311.3 154.4l.9-.2 .2 2.5zM391.2 142.5l-.1 2.6-1-.3zM268.1 177l1.9-1.7-1.1 2.3zM304.8 177.5l1.6 2.1-2.2-1.3zM372.8 181.4l2.5-.7 .1 1zM31.9 215.8l2.5-.5v1zM219.2 215.3l2.6 .5-2.6 .5zM308.1 204.2l2.3-1.1-1.7 1.9zM321.3 204.4l1.1 2.3-.9 .2zM372.8 225.6l2.6-.6v1z"/>
</g>
<g font-size="7.9">
<text x="163.6" y="22">BRAZO LATERAL PTM TV 75&quot;</text>
<text x="174.2" y="30.9">PTM-03-ESTVL106S01</text>
<text x="192.3" y="40">2 Unidades</text>
</g>
<g font-size="4.2">
<text x="34" y="9.6">6</text>
<text x="104" y="9.6">5</text>
<text x="174" y="9.6">4</text>
<text x="244" y="9.6">3</text>
<text x="314" y="9.6">2</text>
<text x="384" y="9.6">1</text>
<text x="6.8" y="38.7">D</text>
<text x="410.6" y="38.7">D</text>
<text x="7" y="112.9">C</text>
<text x="410.8" y="112.9">C</text>
<text x="7" y="187.1">B</text>
<text x="410.8" y="187.1">B</text>
<text x="7" y="261.4">A</text>
<text x="410.8" y="261.4">A</text>
<text x="34" y="290.4">6</text>
<text x="104" y="290.4">5</text>
<text x="174" y="290.4">4</text>
<text x="244" y="290.4">3</text>
<text x="314" y="290.4">2</text>
<text x="384" y="290.4">1</text>
</g>
<g font-size="3.9">
<text x="314.9" y="22.4">5</text>
<text x="335.9" y="20.9">1</text>
<text x="346.8" y="37.4">5</text>
<text x="365.5" y="39.7">3</text>
<text x="396.7" y="59.6">2</text>
<text x="402" y="85.6">4</text>
<text x="22.9" y="101.4" transform="rotate(-90 22.9 101.4)">470</text>
<text x="321" y="118.2">3</text>
<text x="304.2" y="131">3</text>
<text x="341.8" y="128.2">5</text>
<text x="239.4" y="137.5">5</text>
<text x="350.4" y="143.6">5</text>
<text x="279.4" y="158.4">2</text>
<text x="385.7" y="160.8">4</text>
<text x="241.7" y="165.9">5</text>
<text x="391.7" y="181.4">4</text>
<text x="253.5" y="197.6">5</text>
<text x="120.7" y="213.7">1139,08</text>
<text x="285.8" y="221.1">3</text>
<text x="385.2" y="226.8">4</text>
<text x="328.1" y="234.8">5</text>
<text x="61.4" y="242.7">ITEM</text>
<text x="82.5" y="242.7">QTY</text>
<text x="111.1" y="242.7">PART NUMBER</text>
<text x="181.3" y="242.7">DESCRIPTION</text>
<text x="64.5" y="248.1">1</text>
<text x="84.7" y="248.1">1</text>
<text x="96.4" y="248.1">PTM-02-ESTVL01</text>
<text x="151.4" y="248.2">Estructura TVs laterales. Tubo 30x30x2</text>
<text x="64.5" y="253.4">2</text>
<text x="84.7" y="253.4">1</text>
<text x="96.4" y="253.4">PTM-03-FITVL106B02</text>
<text x="151.4" y="253.5">Pieza fijación principal TVs laterales. Chapa 3 mm</text>
<text x="64.5" y="258.7">3</text>
<text x="84.7" y="258.7">2</text>
<text x="96.4" y="258.7">PTM-03-FITVL106R01</text>
<text x="151.4" y="258.8">Refuerzo pieza fijación principal TVs laterales.</text>
<text x="64.5" y="269.3">4</text>
<text x="84.7" y="269.3">2</text>
<text x="96.4" y="269.3">PTM-03-FITVL106S01</text>
<text x="151.4" y="264.1">Chapa 3 mm</text>
<text x="151.4" y="269.4">Pieza fijación TVs laterales.</text>
<text x="64.5" y="274.6">5</text>
<text x="84.7" y="274.7">8</text>
<text x="96.4" y="274.7">Tuerca remachable con cabeza</text>
<text x="358.5" y="275">PTM-03-ESTVL106S01-MET01</text>
<text x="96.4" y="280">cilindrica M8</text>
<text x="358.5" y="279.4">2751</text>
</g>
<g font-size="3.1">
<text x="312.7" y="246.8">Tolerancias para dimensiones lineales y angulares sin indicación individual</text>
<text x="312.7" y="250.4">de tolerancia, según ISO 2768-1:1989</text>
<text x="312.7" y="254">Zonas de rugosidad no especificada, Ra 3.2</text>
<text x="357.9" y="286.4">01</text>
<text x="377.7" y="285.6">A3</text>
<text x="397" y="285.9">1 /8</text>
</g>
<g font-size="2.4">
<text x="271.2" y="244.4">MATERIAL:</text>
<text x="271.3" y="252">ACABADO SUPERFICIAL:</text>
<text x="271.4" y="247.9">Steel, Mild</text>
<text x="271.3" y="254.6">Negro satinado liso</text>
<text x="271.2" y="259.7">SCALE:</text>
<text x="350.6" y="260.8">DRAWN: Sergio Torremocha</text>
<text x="391.2" y="260.6">11/04/2016</text>
<text x="350.6" y="267">CHECKED: A.G</text>
<text x="391.2" y="266.7">11/04/2016</text>
<text x="350.6" y="271.4">DWG NO:</text>
<text x="350.8" y="276.9">Id. Ref:</text>
<text x="350.8" y="282.8">REV</text>
<text x="371.2" y="282.9">SIZE</text>
<text x="390.9" y="282.9">SHEET</text>
</g>
</svg>
